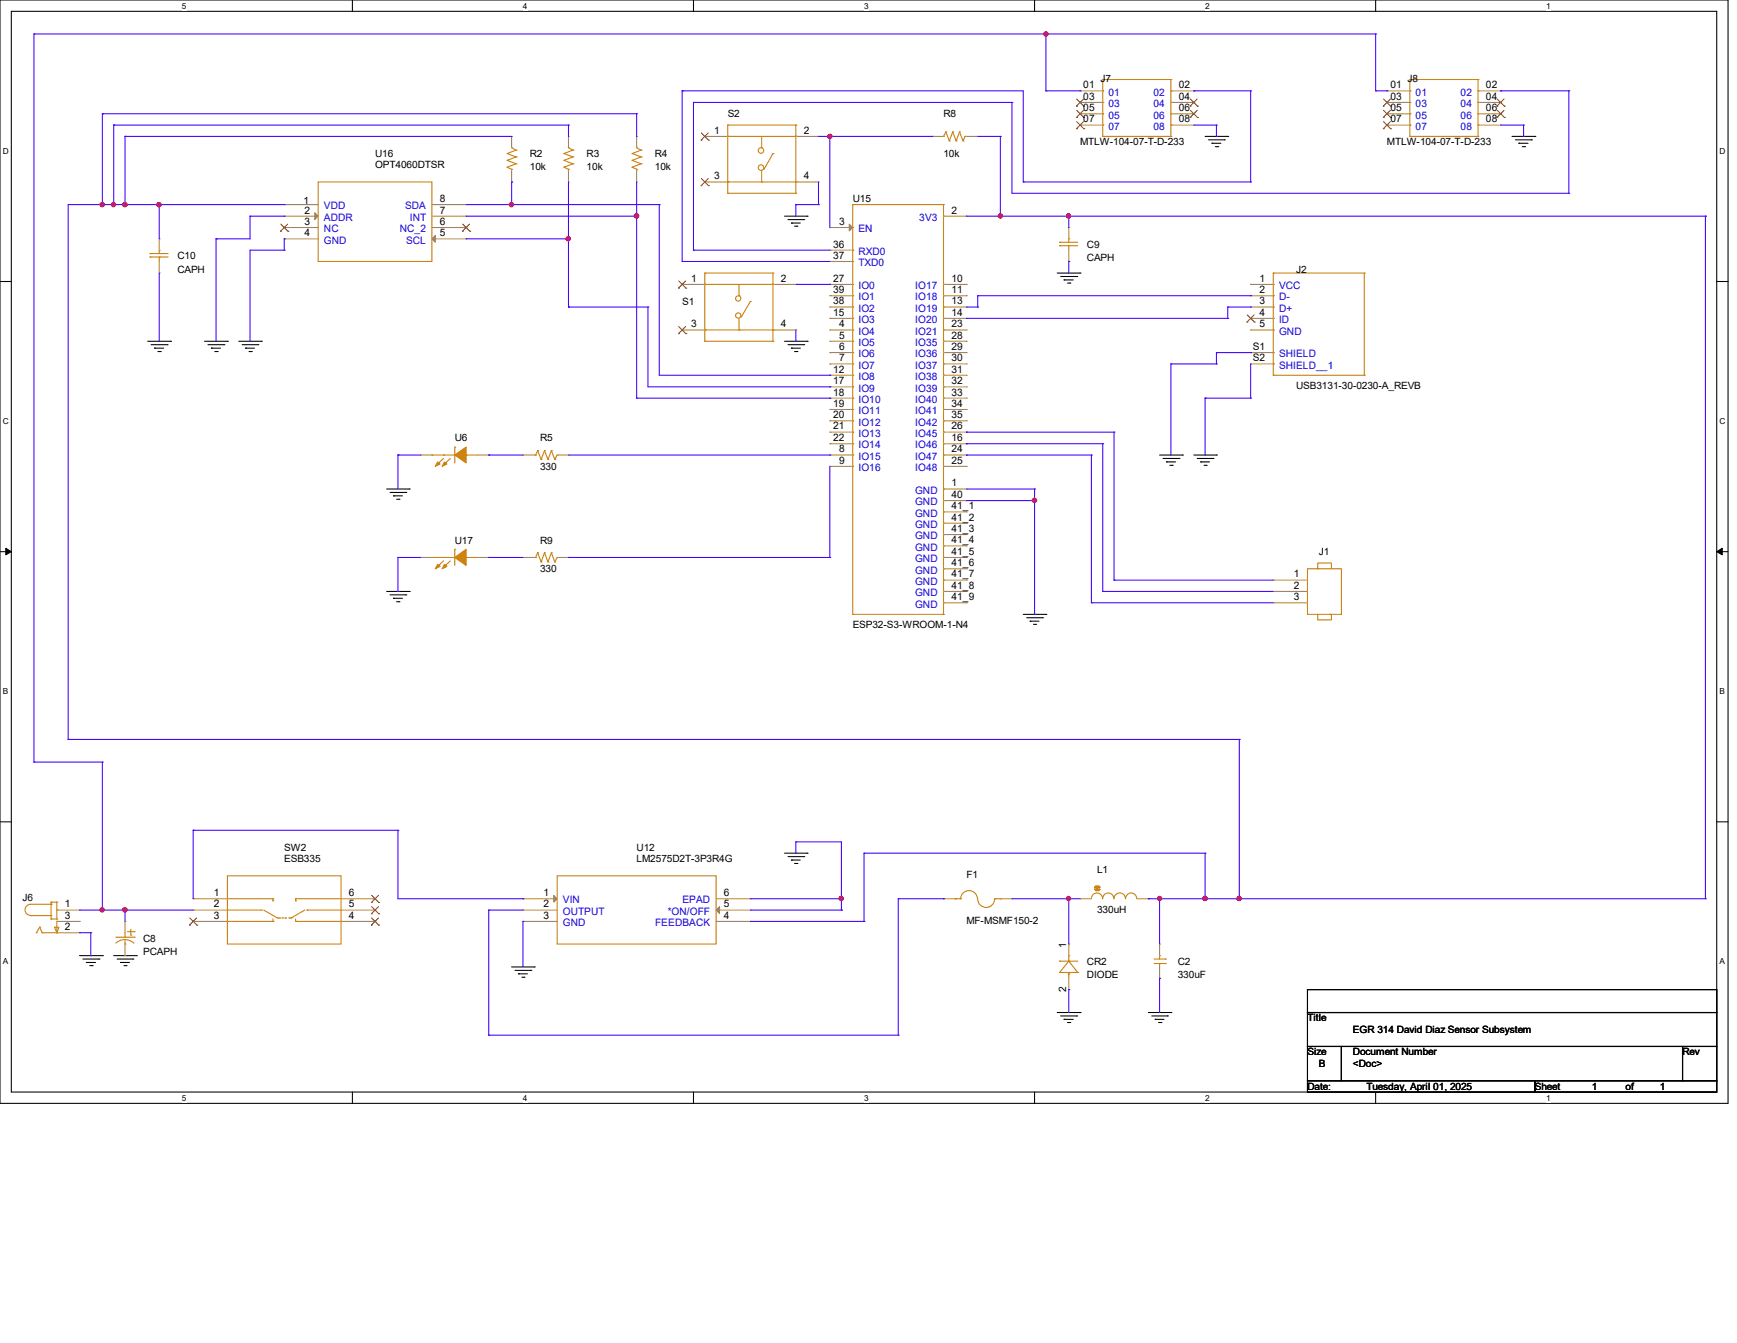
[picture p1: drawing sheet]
<svg xmlns="http://www.w3.org/2000/svg" width="279mm" height="216mm" viewBox="0 0 279 216" stroke-linecap="round" stroke-linejoin="round" font-family="sans-serif">
<path d="M0 0h278v177.4h-278zM1.8 1.8h274.3v173.8h-274.3z" fill="none" stroke="#000" stroke-width=".17"/>
<g fill="#fff">
<path d="M29.3 .2h.7v1.5h-.7z"/>
<path d="M29.3 175.8h.7v1.4h-.7z"/>
</g>
<path d="M56.7 0v1.8M56.7 175.6v1.8" fill="none" stroke="#000" stroke-width=".17"/>
<g fill="#fff">
<path d="M84.1 .2h.7v1.5h-.7z"/>
<path d="M84.1 175.8h.7v1.4h-.7z"/>
</g>
<path d="M111.5 0v1.8M111.5 175.6v1.8" fill="none" stroke="#000" stroke-width=".17"/>
<g fill="#fff">
<path d="M139 .2h.7v1.5h-.7z"/>
<path d="M139 175.8h.7v1.4h-.7z"/>
</g>
<path d="M166.4 0v1.8M166.4 175.6v1.8" fill="none" stroke="#000" stroke-width=".17"/>
<g fill="#fff">
<path d="M193.8 .2h.8v1.5h-.8z"/>
<path d="M193.8 175.8h.8v1.4h-.8z"/>
</g>
<path d="M221.3 0v1.8M221.3 175.6v1.8" fill="none" stroke="#000" stroke-width=".17"/>
<g fill="#fff">
<path d="M248.7 .2h.7v1.5h-.7z"/>
<path d="M248.7 175.8h.7v1.4h-.7z"/>
<path d="M.5 23.5h.9v1.5h-.9z"/>
<path d="M276.6 23.5h.9v1.5h-.9z"/>
<path d="M.5 67h.9v1.5h-.9z"/>
<path d="M276.6 67h.9v1.5h-.9z"/>
</g>
<path d="M0 45.3h1.8M276.1 45.3h1.9" fill="none" stroke="#000" stroke-width=".17"/>
<g fill="#fff">
<path d="M.5 110.4h.8v1.5h-.8z"/>
<path d="M276.6 110.4h.9v1.5h-.9z"/>
</g>
<path d="M0 88.7h1.8M276.1 88.7h1.9" fill="none" stroke="#000" stroke-width=".17"/>
<path d="M.9 88.1l.9 .6-.9 .5zM276.1 88.7l.9-.6v1.1z" fill="#000" stroke="#000" stroke-width=".16"/>
<g fill="#fff">
<path d="M.5 153.8h.8v1.5h-.8z"/>
<path d="M276.6 153.8h.9v1.5h-.9z"/>
</g>
<g fill="none" stroke="#000" stroke-width=".17">
<path d="M126.2 34.8h3.6M126.7 35.3h2.6M127.3 35.9h.1M127.3 35.9h1.4M127.8 36.4h.4M128.2 36.4h.1M129.3 35.3h.1M129.8 34.8h.1M193.8 21.9h3.7M194.4 22.5h2.5M194.9 23h.1M194.9 23h1.5"/>
<path d="M195.5 23.6h.4M195.9 23.6h.1M196.9 22.5h.1M197.5 21.9h.1M243.2 21.9h3.7M243.8 22.5h2.5M244.3 23h.1M244.3 23h1.5M244.9 23.6h.3M245.2 23.6h.1M246.3 22.5h.1M246.9 21.9h.1"/>
<path d="M23.7 54.9h3.7M24.3 55.4h2.6M24.8 56h.1M24.8 56h1.5M25.4 56.5h.4M25.8 56.5h.1M26.9 55.4h.1M27.4 54.9h.1M32.9 54.9h3.7M33.4 55.4h2.6M34 56h.1M34 56h1.5"/>
<path d="M34.5 56.5h.4M34.9 56.5h.1M36 55.4h.1M36.6 54.9h.1M38.4 54.9h3.6M38.9 55.4h2.6M39.5 56h.1M39.5 56h1.4M40 56.5h.4M40.4 56.5h.1M41.5 55.4h.1M42 54.9h.1"/>
<path d="M126.2 54.9h3.6M126.7 55.4h2.6M127.3 56h.1M127.3 56h1.4M127.8 56.5h.4M128.2 56.5h.1M129.3 55.4h.1M129.8 54.9h.1M170.1 43.9h3.6M170.6 44.4h2.6M171.2 45h.1M171.2 45h1.4"/>
<path d="M171.7 45.5h.4M172.1 45.5h.1M173.2 44.4h.1M173.7 43.9h.1M62.2 78.6h3.6M62.7 79.2h2.6M63.3 79.7h.1M63.3 79.7h1.4M65.3 79.2h.1M65.8 78.6h.1M186.5 73.2h3.7M187.1 73.7h2.6"/>
<path d="M187.6 74.3h.1M187.6 74.3h1.5M188.2 74.8h.4M188.6 74.8h.1M189.7 73.7h.1M190.2 73.2h.1M192 73.2h3.7M192.6 73.7h2.5M193.1 74.3h.1M193.1 74.3h1.5M193.7 74.8h.3M194 74.8h.1"/>
<path d="M195.1 73.7h.1M195.7 73.2h.1M62.2 95.1h3.6M62.7 95.6h2.6M63.3 96.2h.1M63.3 96.2h1.4M63.8 80.3h.4M63.8 96.7h.4M64.2 80.3h.1M64.2 96.7h.1M65.3 95.6h.1M65.8 95.1h.1"/>
<path d="M164.6 98.8h3.6M165.1 99.3h2.6M165.7 99.9h.1M165.7 99.9h1.4M167.7 99.3h.1M168.2 98.8h.1M166.2 100.4h.4M166.6 100.4h.1M0 132.1h1.8M126.2 137.2h3.6M126.7 137.7h2.6M127.3 138.3h.1"/>
<path d="M127.3 138.3h1.4M127.8 138.8h.4M128.2 138.8h.1M129.3 137.7h.1M129.8 137.2h.1M276.1 132.1h1.9M12.8 153.6h3.7M13.3 154.2h2.6M13.9 154.7h.1M13.9 154.7h1.5M14.4 155.2h.4M14.8 155.2h.1"/>
<path d="M15.9 154.2h.1M16.5 153.6h.1M18.3 153.6h3.6M18.8 154.2h2.6M19.4 154.7h.1M19.4 154.7h1.4M19.9 155.2h.4M20.3 155.2h.1M21.4 154.2h.1M21.9 153.6h.1M82.3 155.4h3.6M82.8 156h2.6"/>
<path d="M83.4 156.5h.1M83.4 156.5h1.4M83.9 157.1h.4M84.3 157.1h.1M85.4 156h.1M85.9 155.4h.1M210.3 159.1h65.8v3.7h-65.8zM170.1 162.8h3.6M170.6 163.3h2.6M171.2 163.9h.1M171.2 163.9h1.4M171.7 164.4h.4"/>
<path d="M172.1 164.4h.1M173.2 163.3h.1M173.7 162.8h.1M184.7 162.8h3.6M185.3 163.3h2.5M185.8 163.9h.1M185.8 163.9h1.4M186.4 164.4h.3M186.7 164.4h.1M187.8 163.3h.1M188.3 162.8h.1M210.3 162.8h65.8v5.4h-65.8z"/>
<path d="M210.3 168.2h5.5v5.5h-5.5zM210.3 173.7h36.6v1.9h-36.6zM215.8 168.2h54.8v5.5h-54.8zM246.9 173.7h29.2v1.9h-29.2zM270.6 168.2h5.5v5.5h-5.5z"/>
</g>
<g fill="none" stroke="#cc8006" stroke-width=".17">
<path d="M177.4 12.8h.1M177.4 14.6h.1M177.4 16.5h.1M177.4 18.3h.1M177.4 12.8h10.9M177.4 12.8v9.1M188.3 12.8h.1M188.3 14.6h.1M188.3 16.5h.1M188.3 18.3h.1M188.3 12.8v9.1M226.8 12.8h.1"/>
<path d="M226.8 14.6h.1M226.8 16.5h.1M226.8 18.3h.1M226.8 12.8v9.1M226.8 12.8h10.9M237.7 12.8h.1M237.7 14.6h.1M237.7 16.5h.1M237.7 18.3h.1M237.7 12.8v9.1M51.2 29.3h18.3v12.7h-18.3zM81.6 26.9h.1"/>
<path d="M81.6 25.8h.1M81.6 24.7h.1M81.6 26.9l.7 .3M81.6 25.8l1.4 .5M81.6 24.7l1.4 .5M82.3 23.7h.1M82.3 27.2h.1M82.3 23.7l.7 .4M82.3 27.2v.2M83 26.3h.1M83 25.2h.1M83 24.1h.1"/>
<path d="M83 26.3l-1.4 .6M83 25.2l-1.4 .6M83 24.1l-1.4 .6M90.7 26.9h.1M90.7 25.8h.1M90.7 24.7h.1M90.7 26.9l.7 .3M90.7 25.8l1.5 .5M90.7 24.7l1.5 .5M91.4 23.7h.1M91.4 27.2h.1M91.4 23.7l.8 .4"/>
<path d="M91.4 27.2v.2M92.2 26.3h.1M92.2 25.2h.1M92.2 24.1h.1M92.2 26.3l-1.5 .6M92.2 25.2l-1.5 .6M92.2 24.1l-1.5 .6M101.7 26.9h.1M101.7 25.8h.1M101.7 24.7h.1M101.7 26.9l.7 .3M101.7 25.8l1.4 .5"/>
<path d="M101.7 24.7l1.4 .5M102.4 23.7h.1M102.4 27.2h.1M102.4 23.7l.7 .4M102.4 27.2v.2M103.1 26.3h.1M103.1 25.2h.1M103.1 24.1h.1M103.1 26.3l-1.4 .6M103.1 25.2l-1.4 .6M103.1 24.1l-1.4 .6M117.1 21.9h.1"/>
<path d="M117.1 29.3h.1M117.1 31.1h.1M117.1 20.1h.1M117.1 20.1v11M117.1 31.1h10.9M117.1 20.1h10.9M117.1 21.9h10.9M117.1 29.3h10.9M122.5 23.7h.1M122.5 29.3h.1M122.5 21.9v1.8M122.5 27.4v1.9"/>
<path d="M124.3 24.7h.1M124.3 24.7l-1.4 2.5M128 31.1h.1M128 29.3h.1M128 21.9h.1M128 20.1h.1M128 20.1v11M137.2 32.9h.1M137.2 36.6h.1M137.2 32.9h14.6M137.2 32.9v65.9M151.8 21.9h.1"/>
<path d="M151.8 32.9h.1M151.8 34.8h.1M151.8 32.9v65.9M152.1 21.2h.1M152.1 21.2l.6 1.4M152.1 21.2l-.3 .7M152.7 22.6h.1M153.2 21.2h.1M153.2 21.2l.6 1.4M153.2 21.2l-.5 1.4M153.8 22.6h.1M154.3 21.2h.1"/>
<path d="M154.3 21.2l.6 1.4M154.3 21.2l-.5 1.4M154.9 22.6h.1M155.2 21.9h.1M155.2 21.9h.2M155.2 21.9l-.3 .7M170.4 39.5h.1M170.4 38.9h.1M170.4 39.5h3M170.4 38.9h3M171.9 38.4h.1M171.9 39.5h.1"/>
<path d="M171.9 38.4v.5M171.9 39.5v.7M177.4 21.9h.1M177.4 20.1h.1M177.4 21.9h10.9M188.3 21.9h.1M188.3 20.1h.1M226.8 21.9h.1M226.8 20.1h.1M226.8 21.9h10.9M237.7 21.9h.1M237.7 20.1h.1"/>
<path d="M24.1 41.3h.1M24.1 40.8h.1M24.1 41.3h3M24.1 40.8h3M25.6 40.2h.1M25.6 41.3h.1M25.6 40.2v.6M25.6 41.3v.7M113.4 45.7h.1M113.4 53h.1M113.4 54.9h.1M113.4 43.9h.1"/>
<path d="M113.4 43.9v11M113.4 54.9h10.9M113.4 43.9h10.9M113.4 45.7h10.9M113.4 53h10.9M118.9 47.5h.1M118.9 53h.1M118.9 45.7v1.8M118.9 51.2v1.8M120.7 48.5h.1M120.7 48.5l-1.5 2.5M124.3 54.9h.1"/>
<path d="M124.3 53h.1M124.3 45.7h.1M124.3 43.9h.1M124.3 43.9v11M137.2 49.4h.1M137.2 45.7h.1M137.2 53h.1M137.2 54.9h.1M137.2 47.5h.1M137.2 51.2h.1M137.2 56.7h.1M137.2 58.5h.1"/>
<path d="M137.2 42h.1M137.2 40.2h.1M151.8 54.9h.1M151.8 45.7h.1M151.8 47.5h.1M151.8 49.4h.1M151.8 53h.1M151.8 58.5h.1M151.8 56.7h.1M151.8 51.2h.1M204.8 43.9h.1M204.8 45.7h.1"/>
<path d="M204.8 47.5h.1M204.8 49.4h.1M204.8 53h.1M204.8 56.7h.1M204.8 51.2h.1M204.8 58.5h.1M204.8 43.9h14.7M204.8 43.9v16.4M219.5 43.9h.1M219.5 43.9v16.4M69.5 73.2h.1M69.5 73.2h3.7"/>
<path d="M70.6 74.4h.1M71.3 73.2h.1M71.3 73.7l-.7 .7M71.7 74.4h.1M72.4 73.7l-.7 .7M73.2 71.9h.1M73.2 71.9v2.5M75 73.2h.1M75 73.2h1.8M85.9 73.2h.2M86.1 73.2h.1M86.5 72.4h.1"/>
<path d="M86.5 72.4l-.4 .8M86.5 72.4l.5 1.5M87 73.9h.1M87.6 72.4h.1M87.6 72.4l-.6 1.5M87.6 72.4l.5 1.5M88.1 73.9h.1M88.7 72.4h.1M88.7 72.4l-.6 1.5M88.7 72.4l.5 1.5M89.2 73.9h.1M89.6 73.2h.1"/>
<path d="M89.6 73.2l-.4 .7M137.2 71.3h.1M137.2 67.6h.1M137.2 69.5h.1M137.2 73.2h.1M137.2 75h.1M137.2 60.3h.1M137.2 62.2h.1M137.2 64h.1M137.2 65.8h.1M151.8 78.6h.1M151.8 65.8h.1"/>
<path d="M151.8 62.2h.1M151.8 64h.1M151.8 60.3h.1M151.8 67.6h.1M151.8 69.5h.1M151.8 71.3h.1M151.8 73.2h.1M151.8 75h.1M204.8 60.3h.1M204.8 60.3h14.7M219.5 60.3h.1M69.5 89.6h.1"/>
<path d="M69.5 89.6h3.7M70.6 90.9h.1M71.3 89.6h.1M71.3 90.2l-.7 .7M71.7 90.9h.1M72.4 90.2l-.7 .7M73.2 88.3h.1M73.2 88.3v2.6M75 89.6h.1M75 89.6h1.8M85.9 89.6h.2M86.1 89.6h.1"/>
<path d="M86.5 88.9h.1M86.5 88.9l-.4 .7M86.5 88.9l.5 1.4M87 90.3h.1M87.6 88.9h.1M87.6 88.9l-.6 1.4M87.6 88.9l.5 1.4M88.1 90.3h.1M88.7 88.9h.1M88.7 88.9l-.6 1.4M88.7 88.9l.5 1.4M89.2 90.3h.1"/>
<path d="M89.6 89.6h.1M89.6 89.6l-.4 .7M137.2 98.8h.1M137.2 98.8h14.6M151.8 98.8h.1M151.8 80.5h.1M151.8 82.3h.1M151.8 84.1h.1M151.8 85.9h.1M151.8 87.8h.1M151.8 89.6h.1M151.8 91.4h.1"/>
<path d="M151.8 93.3h.1M151.8 95.1h.1M151.8 96.9h.1M210.3 91.4h5.5v7.4h-5.5zM212 98.8v.9h2.2v-.9h-.2M212.1 91.4h-.1v-.9h2.2v.9M4.9 147.2h.1M4.9 147.2h3.3M5.8 149.9h.1M6.4 149.1h.1M6.4 149.1l.4 .8M6.4 149.1l-.6 .8"/>
<path d="M6.8 149.9h.1M6.8 149.9h2.3M8.2 145.4h-3.3a.89 .89 0 0 0-.9 .9 .89 .89 0 0 0 .9 .9M8.2 145.4h.1M8.2 147.2h.1M8.2 147.7h.1M8.2 145h.1M8.2 145v2.7M8.2 147.7h.9M8.2 145h.9M8.8 149.1h.7l-.4 .8zM9.1 147.7h.1"/>
<path d="M9.1 145h.1M9.1 149.9h.1M9.1 146.3h.1M9.1 148.1h.1M9.1 145v2.7M9.1 148.1v1.8M18.6 150.7h3M18.6 151.6a2.12 2.12 0 0 1 3 0M20.1 151.8h.1M20.1 150.7h.1M20.1 149.9v.8M20.1 151.2v.6"/>
<path d="M20.5 149.8h1.1M21 150.3h.1M21 149.4v.9M21.6 149.8h.1M21.6 150.7h.1M36.6 140.8h18.3v11h-18.3zM36.6 144.5h7.3M36.6 148.1h7.3M36.6 146.3h5.4M42 146.3h.1M42.4 146.3l2.2 1.3M43.9 144.5h.1"/>
<path d="M43.9 148.1h.1M43.9 144.8h.1M43.9 144.5v.3M43.9 147.7v.4M44.6 147.6h.1M44.8 147.6h.2M45 147.6h.1M45.3 147.6h.2M45.5 147.6h.1M45.9 147.6h.1M45.9 147.6h.2M46.4 147.6h.2"/>
<path d="M46.6 147.6h.1M46.8 147.6h.1M47.5 144.5h.1M47.5 148.1h.1M47.5 144.8h.1M47.5 144.5h7.4M47.5 148.1h7.4M47.5 144.5v.3M47.5 147.7v.4M49 146.3l-2.2 1.3M49.4 146.3h.1M49.4 146.3h5.5"/>
<path d="M89.6 140.8h25.6v11h-25.6zM153.6 144.5h.1M153.6 144.5h.9M154.5 144.5a1.36 1.36 0 0 1 1.4-1.3 1.36 1.36 0 0 1 1.3 1.3M154.5 144.5h.1M157.3 144.5a1.36 1.36 0 0 0 1.3 1.4 1.36 1.36 0 0 0 1.4-1.4M160 144.5h.1M160 144.5h.9M160.9 144.5h.1M170.4 154.5h.1M170.4 156.3h.1M170.4 156.3h3"/>
<path d="M170.4 154.5h3M171.9 156.5h.1M171.9 156.3h.1M171.9 153.6h.1M171.9 154.5h.1M171.9 153.6v.9M171.9 156.3v1M171.9 154.5l-1.5 1.8M171.9 154.5l1.5 1.8M173.4 156.3h.1M176.1 143h.1M176.1 142.6h.1"/>
<path d="M176.1 143l.2 .2M176.1 142.6v.4M176.1 142.6l.7 .4M176.3 142.5h.1M176.3 143.2h.1M176.3 142.5l-.2 .1M176.3 142.5h.4M176.3 142.5l.4 .7M176.3 143.2h.4M176.7 142.5h.1M176.7 143.2h.1M176.7 142.5l-.4 .7"/>
<path d="M176.7 142.5l.1 .1M176.8 142.6h.1M176.8 143h.1M176.8 142.6l-.7 .4M176.8 142.6v.4M176.8 143l-.1 .2M177.3 144.5a.89 .89 0 0 0-.9-.9 .89 .89 0 0 0-.8 .9M179.2 144.5a.89 .89 0 0 0-.9-.9 .89 .89 0 0 0-.9 .9M181 144.5a.91 .91 0 0 0-.9-.9 .91 .91 0 0 0-.9 .9M182.8 144.5a.89 .89 0 0 0-.9-.9 .89 .89 0 0 0-.8 .9M185.6 154.9h1.9M185.6 154.2h1.9"/>
<path d="M186.5 153.6h.1M186.5 154.9h.1M186.5 153.6v.6M186.5 154.9v.5M187.5 154.9h.1M187.5 154.2h.1"/>
<circle cx="122.4" cy="26.9" r=".44"/>
<circle cx="122.4" cy="24.2" r=".44"/>
<circle cx="118.7" cy="50.7" r=".42"/>
<circle cx="118.7" cy="48" r=".42"/>
</g>
<g fill="none" stroke="#a84" stroke-width=".17">
<path d="M173.7 14.6h.1M173.7 16.5h.1M173.7 18.3h.1M173.7 14.6h3.7M173.7 16.5h3.7M173.7 18.3h3.7M188.3 14.6h3.7M188.3 16.5h3.7M188.3 18.3h3.7M192 14.6h.1M192 16.5h.1M192 18.3h.1"/>
<path d="M223.1 14.6h.1M223.1 16.5h.1M223.1 18.3h.1M223.1 14.6h3.7M223.1 16.5h3.7M223.1 18.3h3.7M237.7 14.6h3.7M237.7 16.5h3.7M237.7 18.3h3.7M241.4 14.6h.1M241.4 16.5h.1M241.4 18.3h.1"/>
<path d="M25.6 38.4h.1M25.6 38.4v1.8M45.7 32.9h.1M45.7 34.8h.1M45.7 36.6h.1M45.7 38.4h.1M45.7 34.8h5.5M45.7 36.6h5.5M45.7 32.9h5.5M45.7 38.4h5.5M69.5 34.8h5.5M69.5 36.6h5.5"/>
<path d="M69.5 32.9h5.5M69.5 38.4h5.5M75 38.4h.1M75 36.6h.1M75 34.8h.1M75 32.9h.1M82.3 21.9h.1M82.3 29.3h.1M82.3 21.9v1.8M82.3 27.4v1.9M91.4 21.9h.1M91.4 29.3h.1"/>
<path d="M91.4 21.9v1.8M91.4 27.4v1.9M102.4 21.9h.1M102.4 29.3h.1M102.4 21.9v1.8M102.4 27.4v1.9M113.4 21.9h.1M113.4 29.3h.1M113.4 21.9h3.7M113.4 29.3h3.7M128 21.9h3.7M128 29.3h3.7"/>
<path d="M131.7 21.9h.1M131.7 29.3h.1M133.5 36.6h.1M133.5 36.6h3.7M149.9 21.9h.1M149.9 21.9h1.9M151.8 34.8h3.6M155.4 34.8h.1M155.4 21.9h1.9M157.3 21.9h.1M171.9 36.6h.1M171.9 36.6v1.8"/>
<path d="M173.7 20.1h.1M173.7 20.1h3.7M188.3 20.1h3.7M192 20.1h.1M223.1 20.1h.1M223.1 20.1h3.7M237.7 20.1h3.7M241.4 20.1h.1M25.6 43.9h.1M25.6 42v1.9M109.7 45.7h.1M109.7 53h.1"/>
<path d="M109.7 45.7h3.7M109.7 53h3.7M124.3 45.7h3.7M124.3 53h3.7M128 45.7h.1M128 53h.1M133.5 53h.1M133.5 54.9h.1M133.5 56.7h.1M133.5 58.5h.1M133.5 51.2h.1M133.5 45.7h.1"/>
<path d="M133.5 40.2h.1M133.5 42h.1M133.5 49.4h.1M133.5 47.5h.1M133.5 45.7h3.7M133.5 53h3.7M133.5 54.9h3.7M133.5 56.7h3.7M133.5 58.5h3.7M133.5 47.5h3.7M133.5 49.4h3.7M133.5 51.2h3.7"/>
<path d="M133.5 40.2h3.7M133.5 42h3.7M151.8 45.7h3.6M151.8 53h3.6M151.8 54.9h3.6M151.8 56.7h3.6M151.8 58.5h3.6M151.8 47.5h3.6M151.8 49.4h3.6M151.8 51.2h3.6M155.4 45.7h.1M155.4 47.5h.1"/>
<path d="M155.4 49.4h.1M155.4 51.2h.1M155.4 53h.1M155.4 54.9h.1M155.4 56.7h.1M155.4 58.5h.1M171.9 42h.1M171.9 40.2v1.8M201.2 58.5h.1M201.2 56.7h.1M201.2 45.7h.1M201.2 47.5h.1"/>
<path d="M201.2 49.4h.1M201.2 51.2h.1M201.2 53h.1M201.2 45.7h3.6M201.2 53h3.6M201.2 56.7h3.6M201.2 58.5h3.6M201.2 47.5h3.6M201.2 49.4h3.6M201.2 51.2h3.6M67.6 73.2h.1M67.6 73.2h1.9"/>
<path d="M76.8 73.2h1.8M78.6 73.2h.1M84.1 73.2h.1M84.1 73.2h1.8M89.6 73.2h1.8M91.4 73.2h.1M133.5 73.2h.1M133.5 75h.1M133.5 60.3h.1M133.5 62.2h.1M133.5 64h.1M133.5 65.8h.1"/>
<path d="M133.5 67.6h.1M133.5 69.5h.1M133.5 71.3h.1M133.5 73.2h3.7M133.5 75h3.7M133.5 60.3h3.7M133.5 71.3h3.7M133.5 62.2h3.7M133.5 64h3.7M133.5 65.8h3.7M133.5 67.6h3.7M133.5 69.5h3.7"/>
<path d="M151.8 78.6h3.6M151.8 73.2h3.6M151.8 75h3.6M151.8 60.3h3.6M151.8 71.3h3.6M151.8 62.2h3.6M151.8 64h3.6M151.8 65.8h3.6M151.8 67.6h3.6M151.8 69.5h3.6M155.4 78.6h.1M155.4 71.3h.1"/>
<path d="M155.4 73.2h.1M155.4 75h.1M155.4 69.5h.1M155.4 60.3h.1M155.4 62.2h.1M155.4 64h.1M155.4 65.8h.1M155.4 67.6h.1M67.6 89.6h.1M67.6 89.6h1.9M76.8 89.6h1.8M78.6 89.6h.1"/>
<path d="M84.1 89.6h.1M84.1 89.6h1.8M89.6 89.6h1.8M91.4 89.6h.1M151.8 89.6h3.6M151.8 80.5h3.6M151.8 82.3h3.6M151.8 84.1h3.6M151.8 85.9h3.6M151.8 87.8h3.6M151.8 91.4h3.6M151.8 93.3h3.6"/>
<path d="M151.8 95.1h3.6M151.8 96.9h3.6M155.4 80.5h.1M155.4 82.3h.1M155.4 84.1h.1M155.4 85.9h.1M155.4 87.8h.1M155.4 89.6h.1M155.4 91.4h.1M155.4 93.3h.1M155.4 95.1h.1M155.4 96.9h.1"/>
<path d="M204.8 93.3h.1M204.8 95.1h.1M204.8 96.9h.1M204.8 93.3h5.5M204.8 95.1h5.5M204.8 96.9h5.5M9.1 146.3h3.7M9.1 148.1h3.7M9.1 149.9h3.7M12.8 146.3h.1M12.8 149.9h.1M12.8 148.1h.1"/>
<path d="M20.1 148.1h.1M20.1 153.6h.1M20.1 148.1v1.8M20.1 151.8v1.8M31.1 144.5h.1M31.1 146.3h.1M31.1 148.1h.1M31.1 144.5h5.5M31.1 146.3h5.5M31.1 148.1h5.5M54.9 144.5h5.4M54.9 146.3h5.4"/>
<path d="M54.9 148.1h5.4M60.3 148.1h.1M60.3 146.3h.1M60.3 144.5h.1M84.1 144.5h.1M84.1 146.3h.1M84.1 148.1h.1M84.1 144.5h5.5M84.1 146.3h5.5M84.1 148.1h5.5M115.2 144.5h5.5M115.2 146.3h5.5"/>
<path d="M115.2 148.1h5.5M120.7 148.1h.1M120.7 146.3h.1M120.7 144.5h.1M151.8 144.5h.1M151.8 144.5h1.8M160.9 144.5h1.9M162.8 144.5h.1M171.9 151.8h.1M171.9 159.1h.1M171.9 151.8v1.8M171.9 157.3v1.8"/>
<path d="M173.7 144.5h.1M173.7 144.5h1.9M182.9 144.5h1.8M184.7 144.5h.1M186.5 157.3h.1M186.5 151.8h.1M186.5 151.8v1.8M186.5 155.4v1.9"/>
</g>
<g fill="none" stroke="#804000" stroke-width=".16">
<path d="M173.1 17.1h.1M173.1 18.9h.1M173.2 15.9l1.1 1.2M173.2 17.7l1.1 1.2M173.2 19.6l1.1 1.1M174.3 15.9l-1.2 1.2M174.3 17.7l-1.2 1.2M174.3 19.6l-1.2 1.1M174.3 17.1h.1M174.3 18.9h.1M191.4 17.1h.1M191.4 18.9h.1"/>
<path d="M191.5 15.9l1.1 1.2M191.5 17.7l1.1 1.2M192.6 15.9l-1.2 1.2M192.6 17.7l-1.2 1.2M192.6 17.1h.1M192.6 18.9h.1M222.5 17.1h.1M222.5 18.9h.1M222.5 15.9l1.2 1.2M222.5 17.7l1.2 1.2M222.5 19.6l1.2 1.1M223.6 15.9l-1.1 1.2"/>
<path d="M223.6 17.7l-1.1 1.2M223.6 19.6l-1.1 1.1M223.7 17.1h.1M223.7 18.9h.1M240.8 17.1h.1M240.8 18.9h.1M240.8 15.9l1.2 1.2M240.8 17.7l1.2 1.2M241.9 15.9l-1.1 1.2M241.9 17.7l-1.1 1.2M242 17.1h.1M242 18.9h.1"/>
<path d="M45.1 37.2h.1M45.2 36l1.1 1.2M46.3 36l-1.2 1.2M46.3 37.2h.1M74.4 37.2h.1M74.4 36l1.2 1.2M75.5 36l-1.1 1.2M75.6 37.2h.1M112.8 22.5h.1M112.8 29.8h.1M112.8 21.4l1.2 1.1M112.8 28.7l1.2 1.1"/>
<path d="M113.9 21.4l-1.1 1.1M113.9 28.7l-1.1 1.1M114 22.5h.1M114 29.8h.1M173.1 20.7h.1M174.3 20.7h.1M222.5 20.7h.1M223.7 20.7h.1M109.1 46.3h.1M109.1 53.6h.1M109.2 45.2l1.1 1.1M109.2 52.5l1.1 1.1"/>
<path d="M110.3 45.2l-1.2 1.1M110.3 52.5l-1.2 1.1M110.3 46.3h.1M110.3 53.6h.1M200.6 51.8h.1M200.6 50.6l1.2 1.2M201.7 50.6l-1.1 1.2M201.8 51.8h.1M30.5 148.7h.1M30.5 147.6l1.2 1.1M31.6 147.6l-1.1 1.1M31.7 148.7h.1"/>
<path d="M59.7 148.7h.1M59.7 146.9h.1M59.7 145.1h.1M59.8 147.6l1.1 1.1M59.8 145.8l1.1 1.1M59.8 143.9l1.1 1.2M60.9 147.6l-1.2 1.1M60.9 145.8l-1.2 1.1M60.9 143.9l-1.2 1.2M60.9 148.7h.1M60.9 146.9h.1M60.9 145.1h.1"/>
</g>
<g fill="#a84" stroke="#a84" stroke-width=".17">
<path d="M136.6 36l.6 .6-.6 .5z"/>
<path d="M89.1 143.9l.5 .6-.5 .5z"/>
<path d="M115.2 146.3l.5-.5v1.1z"/>
<path d="M50.6 34.2l.6 .6-.6 .5z"/>
<path d="M69.5 38.4l.5-.6v1.1z"/>
</g>
<g fill="#cc8006" stroke="#cc8006" stroke-width=".17">
<path d="M71.5 74.3l.4 .3-.8 .4z" fill-rule="evenodd"/>
<path d="M73.2 73.2l1.8-1.3v2.5z" fill-rule="evenodd"/>
<path d="M70.4 74.3l.4 .3-.8 .4z" fill-rule="evenodd"/>
<path d="M71.5 90.7l.4 .4-.8 .3z" fill-rule="evenodd"/>
<path d="M73.2 89.6l1.8-1.3v2.6z" fill-rule="evenodd"/>
<path d="M70.4 90.7l.4 .4-.8 .3z" fill-rule="evenodd"/>
</g>
<g fill="none" stroke="#4200ff" stroke-width=".17">
<path d="M5.5 5.5h.1M5.5 5.5v117M5.5 5.5h215.8M16.5 18.3h.1M16.5 18.3h85.9M16.5 18.3v14.6M102.4 18.3h.1M102.4 18.3v3.6M109.7 14.6h.1M109.7 14.6h54.9v14.7M109.7 14.6v27.4M111.5 16.5h.1"/>
<path d="M111.5 16.5h51.3M111.5 16.5v23.7M162.8 16.5h.1M162.8 16.5v14.6h89.5M168.2 5.5h.1M168.2 14.6h.1M168.2 5.5v9.1M168.2 14.6h5.5M173.7 14.6h.1M192 14.6h.1M192 14.6h9.2M201.2 14.6h.1"/>
<path d="M201.2 14.6v14.7M221.3 5.5h.1M221.3 14.6h.1M221.3 14.6h1.8M221.3 5.5v9.1M223.1 14.6h.1M241.4 14.6h.1M241.4 14.6h10.9M252.3 14.6h.1M252.3 14.6v16.5M16.5 32.9h.1M18.3 20.1h.1"/>
<path d="M18.3 32.9h.1M18.3 20.1h73.1M18.3 20.1v12.8M20.1 21.9h.1M20.1 21.9v11M20.1 21.9h62.2M25.6 32.9h.1M25.6 32.9v5.5M34.8 38.4h.1M34.8 38.4v16.5M40.2 34.8h.1M40.2 34.8v3.6h-5.4"/>
<path d="M40.2 34.8h5.5M45.7 34.8h.1M45.7 38.4h.1M45.7 32.9h.1M45.7 32.9h-34.7v86M45.7 38.4v1.8M75 32.9h31M75 38.4h16.4M75 34.8h27.4M82.3 32.9h.1M82.3 29.3h.1M82.3 29.3v3.6"/>
<path d="M91.4 20.1h.1M91.4 38.4h.1M91.4 20.1v1.8M91.4 29.3v20.1M102.4 34.8h.1M102.4 29.3v34.7M106 32.9h.1M106 32.9v27.4h27.5M128 32.9h.1M128 32.9h3.7M128 32.9v1.9M131.7 32.9h.1"/>
<path d="M131.7 21.9h18.2M131.7 29.3v3.6M133.5 21.9h.1M133.5 21.9v14.7M149.9 21.9h.1M155.4 34.8h118.9M157.3 21.9h3.6M160.9 34.8h.1M160.9 21.9h.1M160.9 21.9v12.9M164.6 29.3h.1M164.6 29.3h36.6"/>
<path d="M171.9 34.8h.1M171.9 34.8v1.8M192 20.1h3.7M195.7 20.1h.1M195.7 21.9h.1M195.7 20.1v1.8M201.2 29.3h.1M241.4 20.1h3.7M245.1 20.1h.1M245.1 21.9h.1M245.1 20.1v1.8M252.3 31.1h.1"/>
<path d="M274.3 34.8h.1M274.3 34.8v109.7M25.6 54.9h.1M25.6 43.9v11M40.2 54.9h.1M45.7 40.2h.1M45.7 40.2h-5.5v14.7M91.4 49.4h.1M91.4 49.4h12.8M104.2 49.4h.1M104.2 49.4v12.8h29.3M109.7 42h.1"/>
<path d="M109.7 42h23.8M111.5 40.2h.1M111.5 40.2h22M128 54.9h.1M128 53v1.9M128 45.7h5.5M133.5 45.7h.1M155.4 49.4h1.9M155.4 51.2h42.1M157.3 49.4h.1M157.3 47.5h.1M157.3 47.5h43.9"/>
<path d="M157.3 47.5v1.9M171.9 42h.1M171.9 42v1.9M188.3 58.5h.1M188.3 58.5v14.7M188.3 58.5h7.4M195.7 58.5h.1M195.7 56.7h.1M195.7 56.7v1.8M195.7 56.7h5.5M197.5 51.2h.1M197.5 49.4h.1"/>
<path d="M197.5 49.4h3.7M197.5 49.4v1.8M201.2 47.5h.1M201.2 49.4h.1M201.2 56.7h.1M201.2 58.5v5.5M64 73.2h.1M64 73.2h3.6M64 73.2v5.4M78.6 73.2h.1M78.6 73.2h5.5M91.4 73.2h42.1"/>
<path d="M102.4 64h.1M102.4 64h31.1M133.5 60.3h.1M133.5 62.2h.1M133.5 64h.1M133.5 73.2h.1M133.5 75v14.6M155.4 69.5h.1M155.4 71.3h.1M155.4 73.2h.1M155.4 73.2h20.2M155.4 78.6h11"/>
<path d="M155.4 69.5h23.8M155.4 71.3h22M166.4 78.6h.1M166.4 78.6v20.2M175.6 73.2h.1M175.6 73.2v23.7M177.4 71.3h.1M177.4 71.3v23.8M179.2 69.5h.1M179.2 69.5v23.8M193.8 64h.1M193.8 64h7.4"/>
<path d="M193.8 64v9.2M201.2 64h.1M64 89.6h.1M64 95.1h.1M64 89.6v5.5M64 89.6h3.6M78.6 89.6h.1M78.6 89.6h5.5M91.4 89.6h.1M91.4 89.6h42.1M133.5 89.6h.1M155.4 80.5h11"/>
<path d="M166.4 80.5h.1M166.4 98.8h.1M175.6 96.9h.1M175.6 96.9h29.2M177.4 95.1h.1M177.4 95.1h27.4M179.2 93.3h.1M179.2 93.3h25.6M11 118.9h.1M11 118.9h188.3M199.3 118.9h.1M199.3 118.9v25.6"/>
<path d="M5.5 122.5h.1M5.5 122.5h11M16.5 122.5h.1M16.5 122.5v23.8M31.1 133.5h.1M31.1 133.5v11M31.1 133.5h32.9M64 133.5h.1M64 133.5v11h20.1M128 135.3h.1M128 137.2h.1M128 135.3h7.3v11"/>
<path d="M128 135.3v1.9M139 137.2h.1M139 137.2v10.9M139 137.2h54.8M193.8 137.2h.1M193.8 137.2v7.3M12.8 146.3h18.3M12.8 149.9h1.8M14.6 149.9h.1M14.6 153.6h.1M14.6 149.9v3.7M16.5 146.3h.1"/>
<path d="M20.1 146.3h.1M20.1 146.3v1.8M78.6 146.3h.1M78.6 146.3h5.5M78.6 146.3v20.1M84.1 148.1h.1M84.1 144.5h.1M84.1 148.1v7.3M120.7 144.5h14.6M120.7 146.3h14.6M120.7 148.1h18.3M135.3 146.3h.1"/>
<path d="M135.3 144.5h.1M139 148.1h.1M144.5 144.5h.1M144.5 144.5h7.3M144.5 144.5v21.9M151.8 144.5h.1M162.8 144.5h10.9M171.9 144.5h.1M171.9 159.1h.1M171.9 144.5v7.3M171.9 159.1v3.7M184.7 144.5h.1"/>
<path d="M184.7 144.5h89.6M186.5 144.5h.1M186.5 157.3h.1M186.5 144.5v7.3M186.5 157.3v5.5M193.8 144.5h.1M199.3 144.5h.1M274.3 144.5h.1M78.6 166.4h.1M78.6 166.4h65.9M144.5 166.4h.1"/>
</g>
<g fill="#f00" stroke="#f00" stroke-width=".17">
<circle cx="199.3" cy="144.4" r=".34"/>
<circle cx="82.3" cy="32.9" r=".34"/>
<circle cx="20.1" cy="32.9" r=".35"/>
<circle cx="18.2" cy="32.9" r=".34"/>
<circle cx="102.4" cy="34.7" r=".35"/>
<circle cx="16.4" cy="32.9" r=".34"/>
<circle cx="171.9" cy="144.4" r=".34"/>
<circle cx="186.5" cy="144.4" r=".34"/>
<circle cx="160.9" cy="34.7" r=".34"/>
<circle cx="193.8" cy="144.4" r=".35"/>
<circle cx="135.3" cy="144.4" r=".34"/>
<circle cx="91.4" cy="38.4" r=".34"/>
<circle cx="20.1" cy="146.3" r=".35"/>
<circle cx="166.4" cy="80.4" r=".35"/>
<circle cx="16.4" cy="146.3" r=".34"/>
<circle cx="168.2" cy="5.5" r=".34"/>
<circle cx="133.5" cy="21.9" r=".34"/>
<circle cx="171.9" cy="34.7" r=".34"/>
<circle cx="25.6" cy="32.9" r=".34"/>
</g>
<g font-size="1.7">
<text x="174.2" y="14.2">01</text>
<text x="174.2" y="16">03</text>
<text x="174.2" y="17.9">05</text>
<text x="189.6" y="14.2">02</text>
<text x="189.6" y="16">04</text>
<text x="189.6" y="17.9">06</text>
<text x="223.6" y="14.2">01</text>
<text x="223.6" y="16">03</text>
<text x="223.6" y="17.9">05</text>
<text x="239" y="14.2">02</text>
<text x="239" y="16">04</text>
<text x="239" y="17.9">06</text>
<text x="114.8" y="21.5">1</text>
<text x="129.3" y="21.5">2</text>
<text x="174.2" y="19.7">07</text>
<text x="189.6" y="19.7">08</text>
<text x="223.6" y="19.7">07</text>
<text x="239" y="19.7">08</text>
<text x="114.8" y="28.8">3</text>
<text x="129.3" y="28.8">4</text>
<text x="49" y="34.3">2</text>
<text x="70.7" y="34.3">7</text>
<text x="70.7" y="32.5">8</text>
<text x="153" y="34.3">2</text>
<text x="49" y="36.2">3</text>
<text x="49" y="38">4</text>
<text x="70.7" y="38">5</text>
<text x="70.7" y="36.2">6</text>
<text x="134" y="39.8">36</text>
<text x="134" y="41.6">37</text>
<text x="135" y="36.2">3</text>
<text x="111.2" y="45.3">1</text>
<text x="125.6" y="45.3">2</text>
<text x="134" y="45.3">27</text>
<text x="134" y="47.1">39</text>
<text x="153" y="45.3">10</text>
<text x="153" y="47.1">11</text>
<text x="202.6" y="45.3">1</text>
<text x="202.6" y="47.1">2</text>
<text x="111.2" y="52.6">3</text>
<text x="125.6" y="52.6">4</text>
<text x="134" y="50.8">15</text>
<text x="134" y="48.9">38</text>
<text x="135" y="52.6">4</text>
<text x="153" y="48.9">13</text>
<text x="153" y="50.8">14</text>
<text x="153" y="52.6">23</text>
<text x="202.6" y="48.9">3</text>
<text x="202.6" y="50.8">4</text>
<text x="202.6" y="52.6">5</text>
<text x="134" y="59.9">12</text>
<text x="135" y="54.4">5</text>
<text x="135" y="56.3">6</text>
<text x="135" y="58.1">7</text>
<text x="153" y="54.4">28</text>
<text x="153" y="56.3">29</text>
<text x="153" y="58.1">30</text>
<text x="153" y="59.9">31</text>
<text x="201.5" y="58.1">S2</text>
<text x="201.5" y="56.3">S1</text>
<text x="134" y="61.8">17</text>
<text x="134" y="63.6">18</text>
<text x="134" y="65.4">19</text>
<text x="153" y="61.8">32</text>
<text x="153" y="63.6">33</text>
<text x="153" y="65.4">34</text>
<text x="134" y="67.2">20</text>
<text x="134" y="69">21</text>
<text x="134" y="70.9">22</text>
<text x="153" y="70.9">16</text>
<text x="153" y="69">26</text>
<text x="153" y="67.2">35</text>
<text x="135" y="72.7">8</text>
<text x="135" y="74.5">9</text>
<text x="153" y="72.7">24</text>
<text x="153" y="74.5">25</text>
<text x="153" y="78.2">1</text>
<text x="153" y="80.1">40</text>
<text x="153" y="81.9">41_1</text>
<text x="153" y="83.7">41_2</text>
<text x="153" y="85.5">41_3</text>
<text x="153" y="87.3">41_4</text>
<text x="153" y="89.2">41_5</text>
<text x="153" y="91">41_6</text>
<text x="153" y="92.8">41_7</text>
<text x="153" y="94.7">41_8</text>
<text x="208.1" y="92.8">1</text>
<text x="208.1" y="94.7">2</text>
<text x="153" y="96.5">41_9</text>
<text x="208.1" y="96.5">3</text>
<text x="10.4" y="145.9">1</text>
<text x="10.4" y="149.5">2</text>
<text x="10.4" y="147.7">3</text>
<text x="34.4" y="144.1">1</text>
<text x="34.4" y="145.9">2</text>
<text x="34.4" y="147.7">3</text>
<text x="56.1" y="147.7">4</text>
<text x="56.1" y="145.9">5</text>
<text x="56.1" y="144.1">6</text>
<text x="87.4" y="144.1">1</text>
<text x="87.4" y="145.9">2</text>
<text x="87.4" y="147.7">3</text>
<text x="116.5" y="147.7">4</text>
<text x="116.5" y="145.9">5</text>
<text x="116.5" y="144.1">6</text>
<text x="171.5" y="152.4" transform="rotate(-90 171.5 152.4)">1</text>
<text x="171.5" y="159.4" transform="rotate(-90 171.5 159.4)">2</text>
</g>
<g font-size="1.7" fill="#00c">
<text x="178.3" y="15.4">01</text>
<text x="178.3" y="17.2">03</text>
<text x="185.5" y="15.4">02</text>
<text x="185.5" y="17.2">04</text>
<text x="227.7" y="15.4">01</text>
<text x="227.7" y="17.2">03</text>
<text x="234.9" y="15.4">02</text>
<text x="234.9" y="17.2">04</text>
<text x="178.3" y="19.1">05</text>
<text x="178.3" y="20.9">07</text>
<text x="185.5" y="19.1">06</text>
<text x="185.5" y="20.9">08</text>
<text x="227.7" y="19.1">05</text>
<text x="227.7" y="20.9">07</text>
<text x="234.9" y="19.1">06</text>
<text x="234.9" y="20.9">08</text>
<text x="52.1" y="33.7">VDD</text>
<text x="52.1" y="35.5">ADDR</text>
<text x="65.2" y="33.7">SDA</text>
<text x="65.9" y="35.5">INT</text>
<text x="147.9" y="35.5">3V3</text>
<text x="52.1" y="37.3">NC</text>
<text x="52.1" y="39.2">GND</text>
<text x="64.3" y="37.3">NC_2</text>
<text x="65.3" y="39.2">SCL</text>
<text x="138.1" y="37.3">EN</text>
<text x="138.1" y="41">RXD0</text>
<text x="138.1" y="46.5">IO0</text>
<text x="138.1" y="42.8">TXD0</text>
<text x="147.2" y="46.5">IO17</text>
<text x="205.7" y="46.5">VCC</text>
<text x="138.1" y="53.8">IO4</text>
<text x="138.1" y="51.9">IO3</text>
<text x="138.1" y="50.1">IO2</text>
<text x="138.1" y="48.3">IO1</text>
<text x="147.2" y="48.3">IO18</text>
<text x="147.2" y="50.1">IO19</text>
<text x="147.2" y="51.9">IO20</text>
<text x="147.2" y="53.8">IO21</text>
<text x="205.7" y="48.3">D-</text>
<text x="205.7" y="50.1">D+</text>
<text x="205.7" y="51.9">ID</text>
<text x="205.7" y="53.8">GND</text>
<text x="138.1" y="55.6">IO5</text>
<text x="138.1" y="57.4">IO6</text>
<text x="138.1" y="59.3">IO7</text>
<text x="147.2" y="55.6">IO35</text>
<text x="147.2" y="57.4">IO36</text>
<text x="147.2" y="59.3">IO37</text>
<text x="205.7" y="59.3">SHIELD__1</text>
<text x="205.7" y="57.4">SHIELD</text>
<text x="138.1" y="61.1">IO8</text>
<text x="138.1" y="63">IO9</text>
<text x="138.1" y="64.8">IO10</text>
<text x="147.2" y="61.1">IO38</text>
<text x="147.2" y="63">IO39</text>
<text x="147.2" y="64.8">IO40</text>
<text x="138.1" y="66.6">IO11</text>
<text x="138.1" y="68.4">IO12</text>
<text x="138.1" y="70.2">IO13</text>
<text x="147.2" y="70.2">IO45</text>
<text x="147.2" y="66.6">IO41</text>
<text x="147.2" y="68.4">IO42</text>
<text x="138.1" y="73.9">IO15</text>
<text x="138.1" y="75.7">IO16</text>
<text x="138.1" y="72.1">IO14</text>
<text x="147.2" y="72.1">IO46</text>
<text x="147.2" y="73.9">IO47</text>
<text x="147.2" y="75.7">IO48</text>
<text x="147.2" y="79.4">GND</text>
<text x="147.2" y="81.2">GND</text>
<text x="147.2" y="83.1">GND</text>
<text x="147.2" y="84.9">GND</text>
<text x="147.2" y="86.7">GND</text>
<text x="147.2" y="88.5">GND</text>
<text x="147.2" y="90.4">GND</text>
<text x="147.2" y="92.2">GND</text>
<text x="147.2" y="94">GND</text>
<text x="147.2" y="95.8">GND</text>
<text x="147.2" y="97.7">GND</text>
<text x="90.5" y="145.2">VIN</text>
<text x="90.5" y="147.1">OUTPUT</text>
<text x="90.5" y="148.9">GND</text>
<text x="105.4" y="148.9">FEEDBACK</text>
<text x="107.4" y="147.1">*ON/OFF</text>
<text x="109.8" y="145.2">EPAD</text>
</g>
<g font-size="1.6">
<text x="177" y="13.1">J7</text>
<text x="226.4" y="13.1">J8</text>
<text x="117" y="18.8">S2</text>
<text x="151.8" y="18.8">R8</text>
<text x="173.7" y="23.4">MTLW-104-07-T-D-233</text>
<text x="223.1" y="23.4">MTLW-104-07-T-D-233</text>
<text x="60.3" y="25.2">U16</text>
<text x="60.3" y="27.1">OPT4060DTSR</text>
<text x="85.2" y="25.2">R2</text>
<text x="85.2" y="27.4">10k</text>
<text x="94.4" y="25.2">R3</text>
<text x="94.4" y="27.4">10k</text>
<text x="105.3" y="25.2">R4</text>
<text x="105.3" y="27.4">10k</text>
<text x="151.8" y="25.2">10k</text>
<text x="48.8" y="32.7">1</text>
<text x="137.2" y="32.5">U15</text>
<text x="28.5" y="41.7">C10</text>
<text x="174.8" y="39.8">C9</text>
<text x="28.5" y="43.9">CAPH</text>
<text x="174.8" y="42">CAPH</text>
<text x="208.5" y="43.9">J2</text>
<text x="109.7" y="49">S1</text>
<text x="208.5" y="62.5">USB3131-30-0230-A_REVB</text>
<text x="73.2" y="70.9">U6</text>
<text x="86.9" y="70.9">R5</text>
<text x="86.9" y="75.5">330</text>
<text x="73.2" y="87.4">U17</text>
<text x="86.9" y="87.4">R9</text>
<text x="212.1" y="89.2">J1</text>
<text x="86.9" y="91.9">330</text>
<text x="137.2" y="100.9">ESP32-S3-WROOM-1-N4</text>
<text x="45.7" y="136.8">SW2</text>
<text x="102.4" y="136.8">U12</text>
<text x="45.7" y="138.6">ESB335</text>
<text x="102.4" y="138.6">LM2575D2T-3P3R4G</text>
<text x="155.4" y="141.1">F1</text>
<text x="176.5" y="140.4">L1</text>
<text x="3.6" y="144.8">J6</text>
<text x="155.4" y="148.5">MF-MSMF150-2</text>
<text x="176.5" y="146.8">330uH</text>
<text x="23" y="153.6">PCAPH</text>
<text x="23" y="151.4">C8</text>
<text x="174.8" y="155.1">CR2</text>
<text x="189.4" y="155.1">C2</text>
<text x="174.8" y="157.2">DIODE</text>
<text x="189.4" y="157.2">330uF</text>
<text x="210.3" y="164.2">Title</text>
<text x="217.6" y="166">EGR 314 David Diaz Sensor Subsystem</text>
<text x="210.3" y="169.7">Size</text>
<text x="212.1" y="171.5">B</text>
<text x="217.6" y="169.7">Document Number</text>
<text x="217.6" y="171.5">&lt;Doc&gt;</text>
<text x="270.6" y="169.7">Rev</text>
<text x="210.3" y="175.2">Date:</text>
<text x="219.8" y="175.2">Tuesday, April 01, 2025</text>
<text x="246.9" y="175.2">Sheet</text>
<text x="256" y="175.2">1</text>
<text x="261.5" y="175.2">of</text>
<text x="267" y="175.2">1</text>
</g>
<g font-size="1.3">
<text x="29.3" y="1.4">5</text>
<text x="84.1" y="1.4">4</text>
<text x="139" y="1.4">3</text>
<text x="193.8" y="1.4">2</text>
<text x="248.7" y="1.4">1</text>
<text x=".5" y="24.7">D</text>
<text x="276.6" y="24.7">D</text>
<text x=".5" y="68.2">C</text>
<text x="276.6" y="68.2">C</text>
<text x=".5" y="111.6">B</text>
<text x="276.6" y="111.6">B</text>
<text x=".5" y="155">A</text>
<text x="276.6" y="155">A</text>
<text x="29.3" y="177">5</text>
<text x="84.1" y="177">4</text>
<text x="139" y="177">3</text>
<text x="193.8" y="177">2</text>
<text x="248.7" y="177">1</text>
</g>
</svg>
